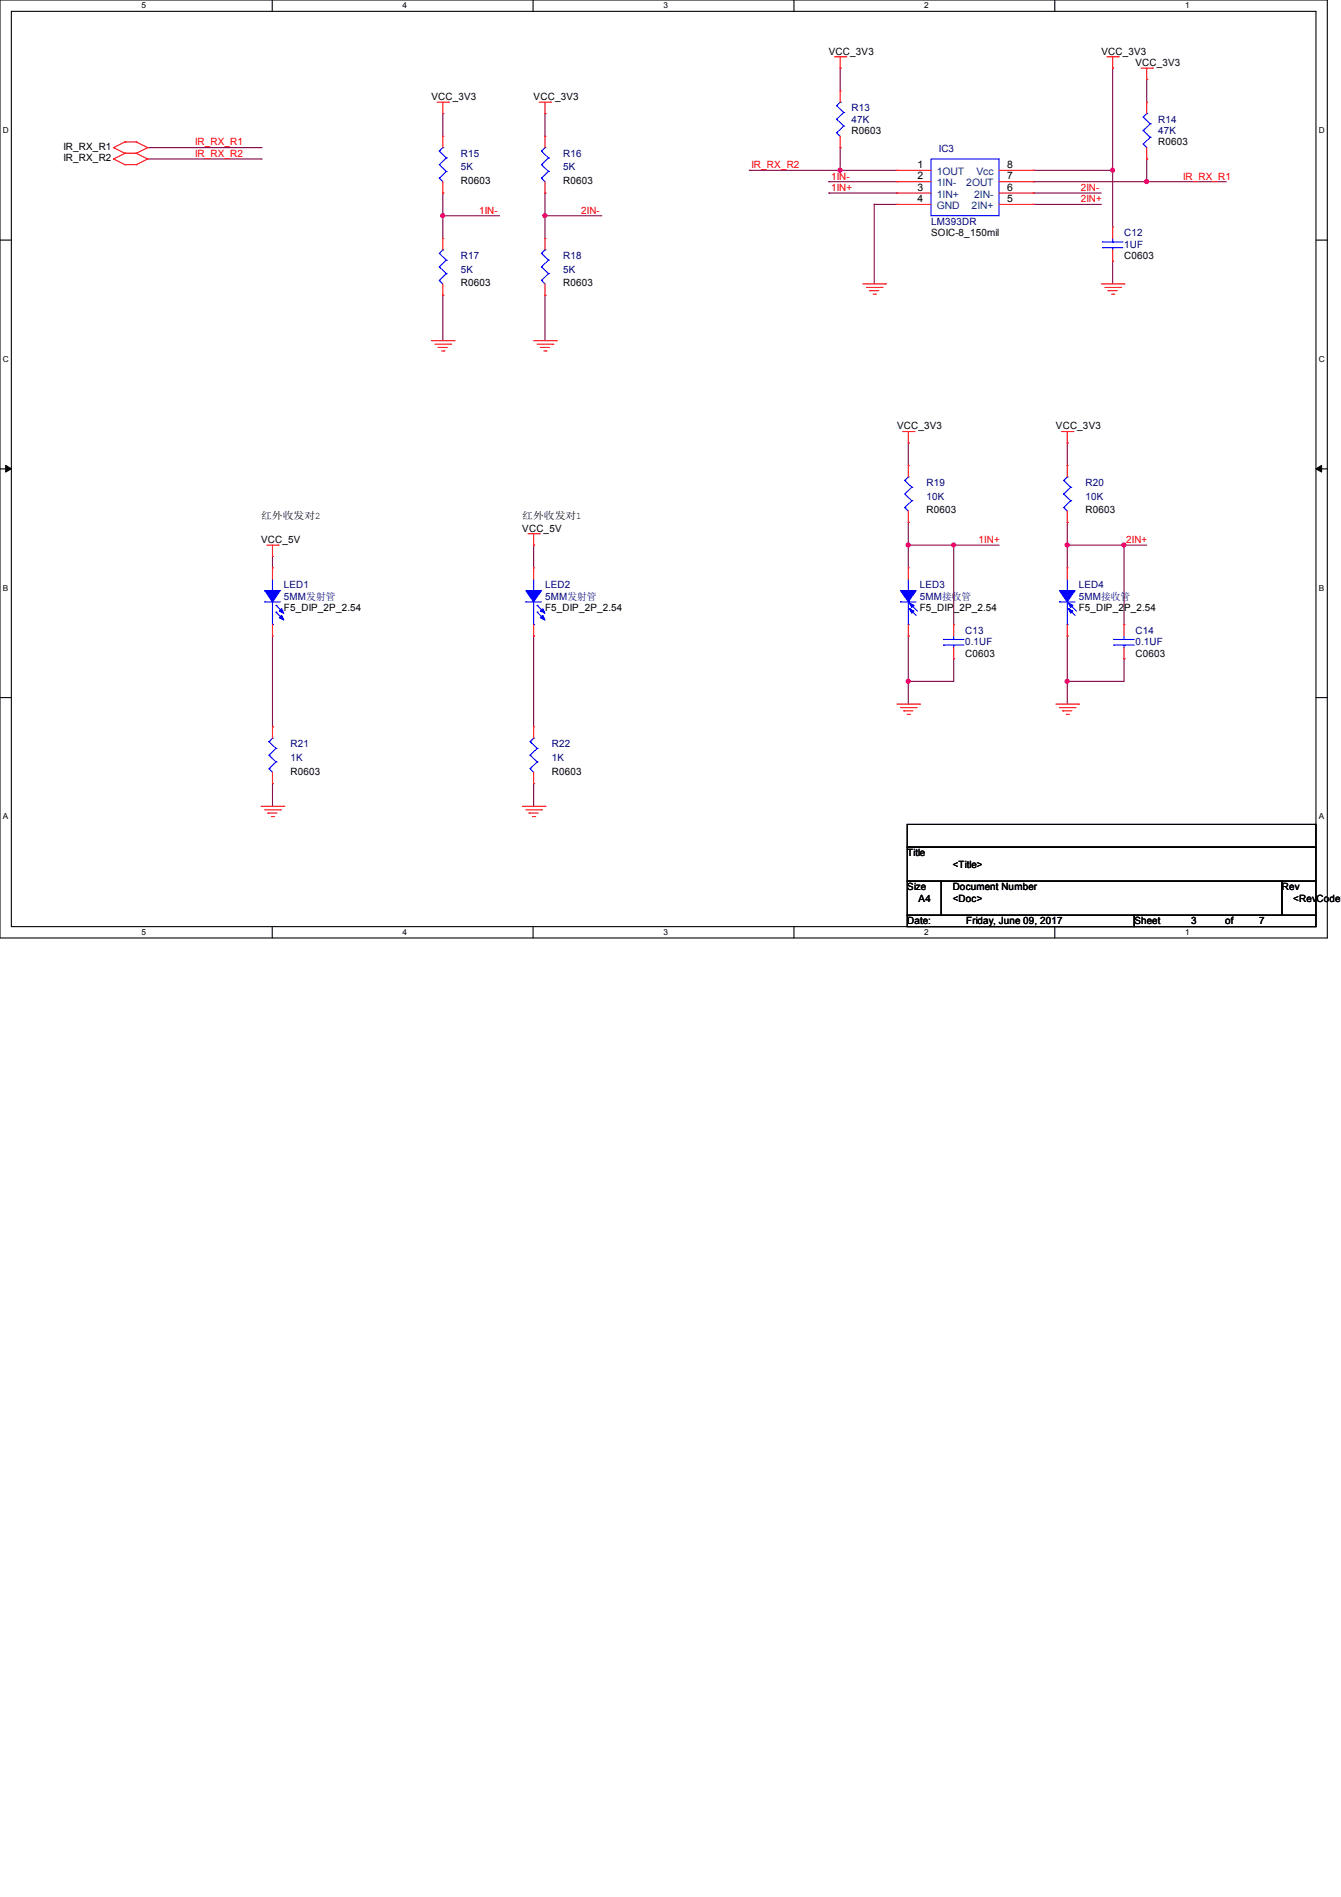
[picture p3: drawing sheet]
<svg xmlns="http://www.w3.org/2000/svg" width="210mm" height="297mm" viewBox="0 0 210 297" stroke-linecap="round" stroke-linejoin="round" font-family="sans-serif">
<path d="M0 0h207.9v146.9h-207.9zM1.8 1.8h204.3v143.3h-204.3z" fill="none" stroke="#000" stroke-width=".17"/>
<g fill="#fff">
<path d="M22.2 .2h.7v1.4h-.7z"/>
<path d="M22.2 145.2h.7v1.4h-.7z"/>
</g>
<path d="M42.6 0v1.8M42.6 145.1v1.8" fill="none" stroke="#000" stroke-width=".17"/>
<g fill="#fff">
<path d="M63 .2h.7v1.4h-.7z"/>
<path d="M63 145.2h.7v1.4h-.7z"/>
</g>
<path d="M83.5 0v1.8M83.5 145.1v1.8" fill="none" stroke="#000" stroke-width=".17"/>
<g fill="#fff">
<path d="M103.9 .2h.7v1.4h-.7z"/>
<path d="M103.9 145.2h.7v1.4h-.7z"/>
</g>
<path d="M124.3 0v1.8M124.3 145.1v1.8" fill="none" stroke="#000" stroke-width=".17"/>
<g fill="#fff">
<path d="M144.7 .2h.7v1.4h-.7z"/>
<path d="M144.7 145.2h.7v1.4h-.7z"/>
</g>
<path d="M165.2 0v1.8M165.2 145.1v1.8" fill="none" stroke="#000" stroke-width=".17"/>
<g fill="#fff">
<path d="M185.6 .2h.7v1.4h-.7z"/>
<path d="M185.6 145.2h.7v1.4h-.7z"/>
<path d="M.5 19.7h.9v1.4h-.9z"/>
<path d="M206.5 19.7h.9v1.4h-.9z"/>
<path d="M.5 55.5h.9v1.4h-.9z"/>
<path d="M206.5 55.5h.9v1.4h-.9z"/>
</g>
<path d="M0 37.6h1.8M206.1 37.6h1.8" fill="none" stroke="#000" stroke-width=".17"/>
<g fill="#fff">
<path d="M.5 91.3h.8v1.4h-.8z"/>
<path d="M206.5 91.3h.8v1.4h-.8z"/>
</g>
<path d="M0 73.4h1.8M206.1 73.4h1.8" fill="none" stroke="#000" stroke-width=".17"/>
<path d="M.9 72.9l.9 .5-.9 .5zM206.1 73.4l.9-.5v1z" fill="#000" stroke="#000" stroke-width=".16"/>
<g fill="#fff">
<path d="M.5 127.1h.8v1.4h-.8z"/>
<path d="M206.5 127.1h.8v1.4h-.8z"/>
</g>
<path d="M0 109.2h1.8M206.1 109.2h1.8M142.1 129.1h64v3.5h-64zM142.1 132.6h64v5.4h-64zM142.1 138h5.3v5.3h-5.3zM147.4 138h53.3v5.3h-53.3zM200.7 138h5.4v5.3h-5.4zM142.1 143.3h35.5v1.8h-35.5zM177.6 143.3h28.5v1.8h-28.5z" fill="none" stroke="#000" stroke-width=".17"/>
<g fill="none" stroke="#800040" stroke-width=".17">
<path d="M69.3 17.8h.1M69.3 17.8v3.5M85.3 17.8h.1M85.3 17.8v3.5M131.6 10.7h.1M131.6 10.7v3.5M174.2 10.7h.1M174.2 10.7v24.9M179.6 12.4h.1M179.6 12.4v3.6M23.1 23.1h17.8M23.1 24.9h17.8"/>
<path d="M40.9 23.1h.1M40.9 24.9h.1M69.3 33.8h.1M69.3 30.2h.1M69.3 30.2v7.1M69.3 33.8h8.9M85.3 33.8h.1M85.3 30.2h.1M85.3 30.2v7.1M85.3 33.8h8.9M117.3 26.7h.1M117.3 26.7h23.2"/>
<path d="M129.8 28.4h.1M129.8 30.2h.1M129.8 28.4h10.7M129.8 30.2h10.7M131.6 26.7h.1M131.6 23.1h.1M131.6 23.1v3.6M136.9 32h.1M136.9 32h3.6M136.9 32v12.4M161.8 26.7h.1M161.8 30.2h.1"/>
<path d="M161.8 32h.1M161.8 28.4h.1M161.8 26.7h12.4M161.8 28.4h30.2M161.8 32h10.7M161.8 30.2h10.7M174.2 26.7h.1M179.6 28.4h.1M179.6 24.9h.1M179.6 24.9v3.5M69.3 46.2h.1M69.3 46.2v7.1"/>
<path d="M85.3 46.2h.1M85.3 46.2v7.1M174.2 40.9h.1M174.2 40.9v3.5M142.2 69.3h.1M142.2 69.3v3.6M167.1 69.3h.1M167.1 69.3v3.6M42.7 87.1h.1M42.7 87.1v1.8M42.7 99.6v14.2M83.6 99.6h.1"/>
<path d="M83.6 85.3h.1M83.6 85.3v3.6M83.6 99.6v14.2M142.2 85.3h.1M142.2 99.6h.1M142.2 81.8h.1M142.2 81.8v7.1M142.2 99.6v10.6M142.2 85.3h14.3M149.4 85.3h.1M149.4 85.3v12.5M167.1 85.3h.1"/>
<path d="M167.1 81.8h.1M167.1 99.6h.1M167.1 81.8v7.1M167.1 99.6v10.6M167.1 85.3h12.5M176 85.3h.1M176 85.3v12.5M42.7 113.8h.1M142.2 106.7h.1M149.4 103.1h.1M149.4 103.1v3.6h-7.2M167.1 106.7h.1"/>
<path d="M176 103.1h.1M176 103.1v3.6h-8.9M42.7 122.7h.1M42.7 122.7v3.5M83.6 122.7h.1M83.6 122.7v3.5"/>
</g>
<g fill="#f0f" stroke="#f0f" stroke-width=".17">
<circle cx="174.2" cy="26.6" r=".32"/>
<circle cx="167.1" cy="106.7" r=".32"/>
<circle cx="176" cy="85.3" r=".32"/>
<circle cx="167.1" cy="85.3" r=".32"/>
<circle cx="69.3" cy="33.8" r=".32"/>
<circle cx="85.3" cy="33.8" r=".32"/>
<circle cx="131.6" cy="26.6" r=".32"/>
<circle cx="149.3" cy="85.3" r=".32"/>
<circle cx="142.2" cy="106.7" r=".32"/>
<circle cx="179.6" cy="28.4" r=".32"/>
<circle cx="142.2" cy="85.3" r=".32"/>
</g>
<g fill="none" stroke="#f00" stroke-width=".17">
<path d="M68.5 16h1.7M69.3 17.8h.1M69.3 16v1.8M70.2 16h.1M84.5 16h1.7M85.3 17.8h.1M85.3 16v1.8M86.2 16h.1M130.7 8.9h1.8M131.6 10.7h.1M131.6 14.2h.1M131.6 8.9v1.8"/>
<path d="M131.6 14.2v1.8M132.5 8.9h.1M173.4 8.9h1.7M174.2 10.7h.1M174.2 8.9v1.8M175.1 8.9h.1M178.7 10.7h1.8M179.6 12.4h.1M179.6 16h.1M179.6 10.7v1.7M179.6 16v1.8M180.5 10.7h.1"/>
<path d="M17.8 23.1h.1M17.8 24.9h.1M17.8 23.1l1.8 .9M17.8 24.9l1.8 .9M19.6 22.2h.1M19.6 24h.1M19.6 25.8h.1M19.6 22.2l-1.8 .9M19.6 22.2h1.7M19.6 24h1.7M19.6 24l-1.8 .9M19.6 25.8h1.7"/>
<path d="M21.3 22.2h.1M21.3 24h.1M21.3 25.8h.1M21.3 22.2l1.8 .9M21.3 24l1.8 .9M23.1 23.1h.1M23.1 24.9h.1M23.1 23.1l-1.8 .9M23.1 24.9l-1.8 .9M69.3 30.2h.1M69.3 21.3h.1M69.3 37.3h.1"/>
<path d="M69.3 21.3v1.8M69.3 28.4v1.8M69.3 37.3v1.8M85.3 30.2h.1M85.3 21.3h.1M85.3 37.3h.1M85.3 21.3v1.8M85.3 28.4v1.8M85.3 37.3v1.8M131.6 23.1h.1M131.6 21.3v1.8M140.5 26.7h.1"/>
<path d="M140.5 28.4h.1M140.5 30.2h.1M140.5 32h.1M140.5 26.7h5.3M140.5 28.4h5.3M140.5 30.2h5.3M140.5 32h5.3M156.5 26.7h5.3M156.5 28.4h5.3M156.5 30.2h5.3M156.5 32h5.3M161.8 26.7h.1"/>
<path d="M161.8 28.4h.1M161.8 30.2h.1M161.8 32h.1M174.2 35.6h.1M174.2 35.6v1.7M174.2 39.1v1.8M179.6 24.9h.1M179.6 23.1v1.8M67.6 53.3h3.5M68.1 53.9h2.5M68.6 54.4h.1M68.6 54.4h1.5"/>
<path d="M69.2 54.9h.3M69.3 46.2h.1M69.3 44.4v1.8M69.5 54.9h.1M70.6 53.9h.1M71.1 53.3h.1M83.6 53.3h3.5M84.1 53.9h2.5M84.6 54.4h.1M84.6 54.4h1.5M85.2 54.9h.3M85.3 46.2h.1"/>
<path d="M85.3 44.4v1.8M85.5 54.9h.1M86.6 53.9h.1M87.1 53.3h.1M135.1 44.4h3.6M135.7 45h2.4M136.2 45.5h.1M136.2 45.5h1.4M136.7 46.1h.4M137.1 46.1h.1M138.1 45h.1M138.7 44.4h.1"/>
<path d="M172.5 44.4h3.5M173 45h2.5M173.5 45.5h.1M173.5 45.5h1.5M174.1 46.1h.3M174.2 40.9h.1M174.4 46.1h.1M175.5 45h.1M176 44.4h.1M141.4 67.6h1.7M142.2 69.3h.1M142.2 72.9h.1"/>
<path d="M142.2 67.6v1.7M142.2 72.9v1.8M143.1 67.6h.1M166.2 67.6h1.8M167.1 69.3h.1M167.1 72.9h.1M167.1 67.6v1.7M167.1 72.9v1.8M168 67.6h.1M41.8 85.3h1.8M42.7 87.1h.1M42.7 88.9h.1"/>
<path d="M42.7 99.6h.1M42.7 85.3v1.8M42.7 88.9v1.8M42.7 97.8v1.8M43.6 85.3h.1M82.7 83.6h1.8M83.6 85.3h.1M83.6 88.9h.1M83.6 99.6h.1M83.6 83.6v1.7M83.6 88.9v1.8M83.6 97.8v1.8"/>
<path d="M84.5 83.6h.1M142.2 81.8h.1M142.2 88.9h.1M142.2 99.6h.1M142.2 80v1.8M142.2 88.9v1.8M142.2 97.8v1.8M149.4 97.8h.1M149.4 97.8v1.8M167.1 81.8h.1M167.1 88.9h.1M167.1 99.6h.1"/>
<path d="M167.1 80v1.8M167.1 88.9v1.8M167.1 97.8v1.8M176 97.8h.1M176 97.8v1.8M42.7 113.8h.1M42.7 113.8v1.8M83.6 113.8h.1M83.6 113.8v1.8M140.5 110.2h3.5M141 110.8h2.5M141.5 111.3h.1"/>
<path d="M141.5 111.3h1.5M142.1 111.8h.3M142.4 111.8h.1M143.5 110.8h.1M144 110.2h.1M149.4 103.1h.1M149.4 101.3v1.8M165.4 110.2h3.5M165.9 110.8h2.5M166.4 111.3h.1M166.4 111.3h1.5M167 111.8h.3"/>
<path d="M167.3 111.8h.1M168.4 110.8h.1M168.9 110.2h.1M176 103.1h.1M176 101.3v1.8M40.9 126.2h3.5M41.4 126.8h2.5M42 127.3h.1M42 127.3h1.4M42.5 127.8h.3M42.7 122.7h.1M42.7 120.9v1.8"/>
<path d="M42.8 127.8h.1M43.9 126.8h.1M44.4 126.2h.1M81.8 126.2h3.5M82.3 126.8h2.5M82.8 127.3h.1M82.8 127.3h1.5M83.4 127.8h.3M83.6 122.7h.1M83.6 120.9v1.8M83.7 127.8h.1M84.8 126.8h.1"/>
<path d="M85.3 126.2h.1"/>
</g>
<g fill="none" stroke="#00f" stroke-width=".17">
<path d="M131 18.7h.1M131 16.6h.1M131 18.7l1.1 1M131 16.6l1.1 1M131.6 16h.1M131.6 16l-.6 .6M132.1 19.7h.1M132.1 17.6h.1M132.1 19.7l-1.1 1.1M132.1 17.6l-1.1 1.1M179 18.3h.1M179 18.3l1.1 1.1"/>
<path d="M179.6 17.8h.1M179.6 17.8l-.6 .5M180.1 19.4h.1M180.1 19.4l-1.1 1M68.8 27.9h.1M68.8 25.8h.1M68.8 23.7h.1M68.8 39.7h.1M68.8 27.9l.5 .5M68.8 25.8l1.1 1M68.8 23.7l1.1 1M68.8 39.7l1.1 1"/>
<path d="M69.3 23.1h.1M69.3 39.1h.1M69.3 39.1l-.5 .6M69.3 23.1l-.5 .6M69.9 26.8h.1M69.9 24.7h.1M69.9 26.8l-1.1 1.1M69.9 24.7l-1.1 1.1M84.8 27.9h.1M84.8 25.8h.1M84.8 23.7h.1M84.8 39.7h.1"/>
<path d="M84.8 27.9l.5 .5M84.8 25.8l1.1 1M84.8 23.7l1.1 1M84.8 39.7l1.1 1M85.3 23.1h.1M85.3 39.1h.1M85.3 23.1l-.5 .6M85.3 39.1l-.5 .6M85.9 26.8h.1M85.9 24.7h.1M85.9 26.8l-1.1 1.1M85.9 24.7l-1.1 1.1"/>
<path d="M131 20.8h.1M131 20.8l.6 .5M145.8 24.9h10.7v8.9h-10.7zM172.6 37.9h.1M172.6 38.8h.1M172.6 37.9h3.3M172.6 38.8h3.3M174.2 38.8h.1M174.2 37.9h.1M174.2 37.3v.6M174.2 38.8v.3M179 22.6h.1"/>
<path d="M179 20.4h.1M179 22.6l.6 .5M179 20.4l1.1 1.1M180.1 21.5h.1M180.1 21.5l-1.1 1.1M68.8 43.9h.1M68.8 41.8h.1M68.8 43.9l.5 .5M68.8 41.8l1.1 1M69.9 42.8h.1M69.9 40.7h.1M69.9 42.8l-1.1 1.1"/>
<path d="M69.9 40.7l-1.1 1.1M84.8 43.9h.1M84.8 41.8h.1M84.8 43.9l.5 .5M84.8 41.8l1.1 1M85.9 42.8h.1M85.9 40.7h.1M85.9 42.8l-1.1 1.1M85.9 40.7l-1.1 1.1M141.7 79.5h.1M141.7 77.3h.1M141.7 75.2h.1"/>
<path d="M141.7 79.5l.5 .5M141.7 77.3l1.1 1.1M141.7 75.2l1.1 1.1M142.2 74.7h.1M142.2 74.7l-.5 .5M142.8 78.4h.1M142.8 76.3h.1M142.8 78.4l-1.1 1.1M142.8 76.3l-1.1 1M166.6 79.5h.1M166.6 77.3h.1M166.6 75.2h.1"/>
<path d="M166.6 79.5l.5 .5M166.6 77.3l1.1 1.1M166.6 75.2l1.1 1.1M167.1 74.7h.1M167.1 74.7l-.5 .5M167.7 78.4h.1M167.7 76.3h.1M167.7 78.4l-1.1 1.1M167.7 76.3l-1.1 1M41.4 94.2h.1M41.4 94.2h2.5M42.7 92.5h.1"/>
<path d="M42.7 97.8h.1M42.7 90.7v1.8M42.7 94.2v3.6M43.2 94.8h.1M43.2 95.8h.1M43.2 94.8l1.1 1M43.2 95.8l1.1 1.1M82.3 94.2h.1M82.3 94.2h2.5M83.6 92.5h.1M83.6 97.8h.1M83.6 90.7v1.8"/>
<path d="M83.6 94.2v3.6M84.1 94.8h.1M84.1 95.8h.1M84.1 94.8l1.1 1M84.1 95.8l1.1 1.1M141 94.2h.1M141 94.2h2.5M142.2 92.5h.1M142.2 97.8h.1M142.2 90.7v1.8M142.2 94.2v3.6M142.4 94.4h.1"/>
<path d="M142.4 95.3h.1M142.4 94.4l1.3 1.3M142.4 95.3l1.1 1.1M149.4 99.6v.5M165.9 94.2h.1M165.9 94.2h2.5M167.1 92.5h.1M167.1 97.8h.1M167.1 90.7v1.8M167.1 94.2v3.6M167.3 94.4h.1M167.3 95.3h.1"/>
<path d="M167.3 94.4l1.3 1.3M167.3 95.3l1.1 1.1M176 99.6v.5M42.1 118.2h.1M42.1 116.1h.1M42.1 118.2l1.1 1.1M42.1 116.1l1.1 1.1M42.7 115.6h.1M42.7 115.6l-.6 .5M43.2 119.3h.1M43.2 117.2h.1M43.2 119.3l-1.1 1.1"/>
<path d="M43.2 117.2l-1.1 1M83 118.2h.1M83 116.1h.1M83 118.2l1.1 1.1M83 116.1l1.1 1.1M83.6 115.6h.1M83.6 115.6l-.6 .5M84.1 119.3h.1M84.1 117.2h.1M84.1 119.3l-1.1 1.1M84.1 117.2l-1.1 1M147.7 100.1h.1"/>
<path d="M147.7 101h.1M147.7 100.1h3.3M147.7 101h3.3M149.4 101h.1M149.4 100.1h.1M149.4 101v.3M174.4 100.1h.1M174.4 101h.1M174.4 100.1h3.2M174.4 101h3.2M176 101h.1M176 100.1h.1"/>
<path d="M176 101v.3M42.1 120.4h.1M42.1 120.4l.6 .5M83 120.4h.1M83 120.4l.6 .5"/>
</g>
<g fill="#00f" stroke="#00f" stroke-width=".17">
<path d="M141 92.5h2.5l-1.3 1.7z" fill-rule="evenodd"/>
<path d="M142.4 95.3l.7 .4-.3 .3z" fill-rule="evenodd"/>
<path d="M142.4 94.4l.7 .4-.3 .3z" fill-rule="evenodd"/>
<path d="M165.9 92.5h2.5l-1.3 1.7z" fill-rule="evenodd"/>
<path d="M167.3 95.3l.7 .4-.3 .3z" fill-rule="evenodd"/>
<path d="M167.3 94.4l.7 .4-.3 .3z" fill-rule="evenodd"/>
<path d="M82.3 92.5h2.5l-1.2 1.7z" fill-rule="evenodd"/>
<path d="M85 96.4l.3 .7-.7-.4z" fill-rule="evenodd"/>
<path d="M85 95.3l.3 .7-.7-.3z" fill-rule="evenodd"/>
<path d="M41.4 92.5h2.5l-1.2 1.7z" fill-rule="evenodd"/>
<path d="M43.7 96.7l.4-.3 .3 .7z" fill-rule="evenodd"/>
<path d="M44.1 95.3l.3 .7-.7-.3z" fill-rule="evenodd"/>
</g>
<g font-size="1.6">
<text x="129.8" y="8.6">VCC_3V3</text>
<text x="172.5" y="8.6">VCC_3V3</text>
<text x="177.8" y="10.3">VCC_3V3</text>
<text x="67.6" y="15.7">VCC_3V3</text>
<text x="83.6" y="15.7">VCC_3V3</text>
<text x="9.9" y="23.5">IR_RX_R1</text>
<text x="133.4" y="21">R0603</text>
<text x="181.4" y="22.8">R0603</text>
<text x="9.9" y="25.3">IR_RX_R2</text>
<text x="72.2" y="28.8">R0603</text>
<text x="88.2" y="28.8">R0603</text>
<text x="143.7" y="26.3">1</text>
<text x="143.7" y="28.1">2</text>
<text x="143.7" y="29.8">3</text>
<text x="157.7" y="26.3">8</text>
<text x="157.7" y="28.1">7</text>
<text x="157.7" y="29.8">6</text>
<text x="143.7" y="31.6">4</text>
<text x="157.7" y="31.6">5</text>
<text x="145.8" y="37">SOIC-8_150mil</text>
<text x="176" y="40.6">C0603</text>
<text x="72.2" y="44.8">R0603</text>
<text x="88.2" y="44.8">R0603</text>
<text x="140.5" y="67.2">VCC_3V3</text>
<text x="165.4" y="67.2">VCC_3V3</text>
<text x="40.9" y="81.2">红外收发对2</text>
<text x="81.8" y="81.2">红外收发对1</text>
<text x="81.8" y="83.2">VCC_5V</text>
<text x="145.1" y="80.4">R0603</text>
<text x="170" y="80.4">R0603</text>
<text x="40.9" y="85">VCC_5V</text>
<text x="44.5" y="95.7">F5_DIP_2P_2.54</text>
<text x="85.3" y="95.7">F5_DIP_2P_2.54</text>
<text x="144" y="95.7">F5_DIP_2P_2.54</text>
<text x="168.9" y="95.7">F5_DIP_2P_2.54</text>
<text x="151.1" y="102.8">C0603</text>
<text x="177.8" y="102.8">C0603</text>
<text x="45.5" y="121.3">R0603</text>
<text x="86.4" y="121.3">R0603</text>
<text x="142.1" y="134.1">Title</text>
<text x="149.2" y="135.8">&lt;Title&gt;</text>
<text x="142.1" y="139.4">Size</text>
<text x="143.9" y="141.2">A4</text>
<text x="149.2" y="139.4">Document Number</text>
<text x="149.2" y="141.2">&lt;Doc&gt;</text>
<text x="200.8" y="139.4">Rev</text>
<text x="202.5" y="141.2">&lt;RevCode&gt;</text>
<text x="142.1" y="144.7">Date:</text>
<text x="151.3" y="144.7">Friday, June 09, 2017</text>
<text x="177.6" y="144.7">Sheet</text>
<text x="186.5" y="144.7">3</text>
<text x="191.9" y="144.7">of</text>
<text x="197.2" y="144.7">7</text>
</g>
<g font-size="1.6" fill="#000080">
<text x="133.4" y="17.4">R13</text>
<text x="133.4" y="19.2">47K</text>
<text x="147" y="23.8">IC3</text>
<text x="181.4" y="19.2">R14</text>
<text x="181.4" y="21">47K</text>
<text x="72.2" y="24.6">R15</text>
<text x="72.2" y="26.7">5K</text>
<text x="88.2" y="24.6">R16</text>
<text x="88.2" y="26.7">5K</text>
<text x="145.8" y="35.2">LM393DR</text>
<text x="72.2" y="40.6">R17</text>
<text x="88.2" y="40.6">R18</text>
<text x="176" y="37">C12</text>
<text x="176" y="38.8">1UF</text>
<text x="72.2" y="42.7">5K</text>
<text x="88.2" y="42.7">5K</text>
<text x="145.1" y="76.1">R19</text>
<text x="170" y="76.1">R20</text>
<text x="145.1" y="78.2">10K</text>
<text x="170" y="78.2">10K</text>
<text x="44.5" y="92.1">LED1</text>
<text x="44.5" y="93.9">5MM发射管</text>
<text x="85.3" y="92.1">LED2</text>
<text x="85.3" y="93.9">5MM发射管</text>
<text x="144" y="92.1">LED3</text>
<text x="144" y="93.9">5MM接收管</text>
<text x="168.9" y="92.1">LED4</text>
<text x="168.9" y="93.9">5MM接收管</text>
<text x="151.1" y="99.2">C13</text>
<text x="151.1" y="101">0.1UF</text>
<text x="177.8" y="99.2">C14</text>
<text x="177.8" y="101">0.1UF</text>
<text x="45.5" y="117">R21</text>
<text x="45.5" y="119.1">1K</text>
<text x="86.4" y="117">R22</text>
<text x="86.4" y="119.1">1K</text>
</g>
<g font-size="1.6" fill="#f00">
<text x="30.6" y="22.8">IR_RX_R1</text>
<text x="30.6" y="24.6">IR_RX_R2</text>
<text x="117.7" y="26.3">IR_RX_R2</text>
<text x="130.1" y="28.1">1IN-</text>
<text x="130.1" y="29.9">1IN+</text>
<text x="169.3" y="29.9">2IN-</text>
<text x="185.3" y="28.1">IR_RX_R1</text>
<text x="75" y="33.4">1IN-</text>
<text x="91" y="33.4">2IN-</text>
<text x="169.3" y="31.7">2IN+</text>
<text x="153.3" y="85">1IN+</text>
<text x="176.4" y="85">2IN+</text>
</g>
<g font-size="1.6" fill="#004080">
<text x="146.7" y="27.4">1OUT</text>
<text x="146.7" y="29.2">1IN-</text>
<text x="151.3" y="29.2">2OUT</text>
<text x="152.9" y="27.4">Vcc</text>
<text x="146.7" y="30.9">1IN+</text>
<text x="146.7" y="32.7">GND</text>
<text x="152.2" y="32.7">2IN+</text>
<text x="152.5" y="30.9">2IN-</text>
</g>
<g font-size="1.3">
<text x="22.2" y="1.3">5</text>
<text x="63" y="1.3">4</text>
<text x="103.9" y="1.3">3</text>
<text x="144.7" y="1.3">2</text>
<text x="185.6" y="1.3">1</text>
<text x=".5" y="20.8">D</text>
<text x="206.5" y="20.8">D</text>
<text x=".5" y="56.6">C</text>
<text x="206.5" y="56.6">C</text>
<text x=".5" y="92.5">B</text>
<text x="206.5" y="92.5">B</text>
<text x=".5" y="128.3">A</text>
<text x="206.5" y="128.3">A</text>
<text x="22.2" y="146.4">5</text>
<text x="63" y="146.4">4</text>
<text x="103.9" y="146.4">3</text>
<text x="144.7" y="146.4">2</text>
<text x="185.6" y="146.4">1</text>
</g>
</svg>
